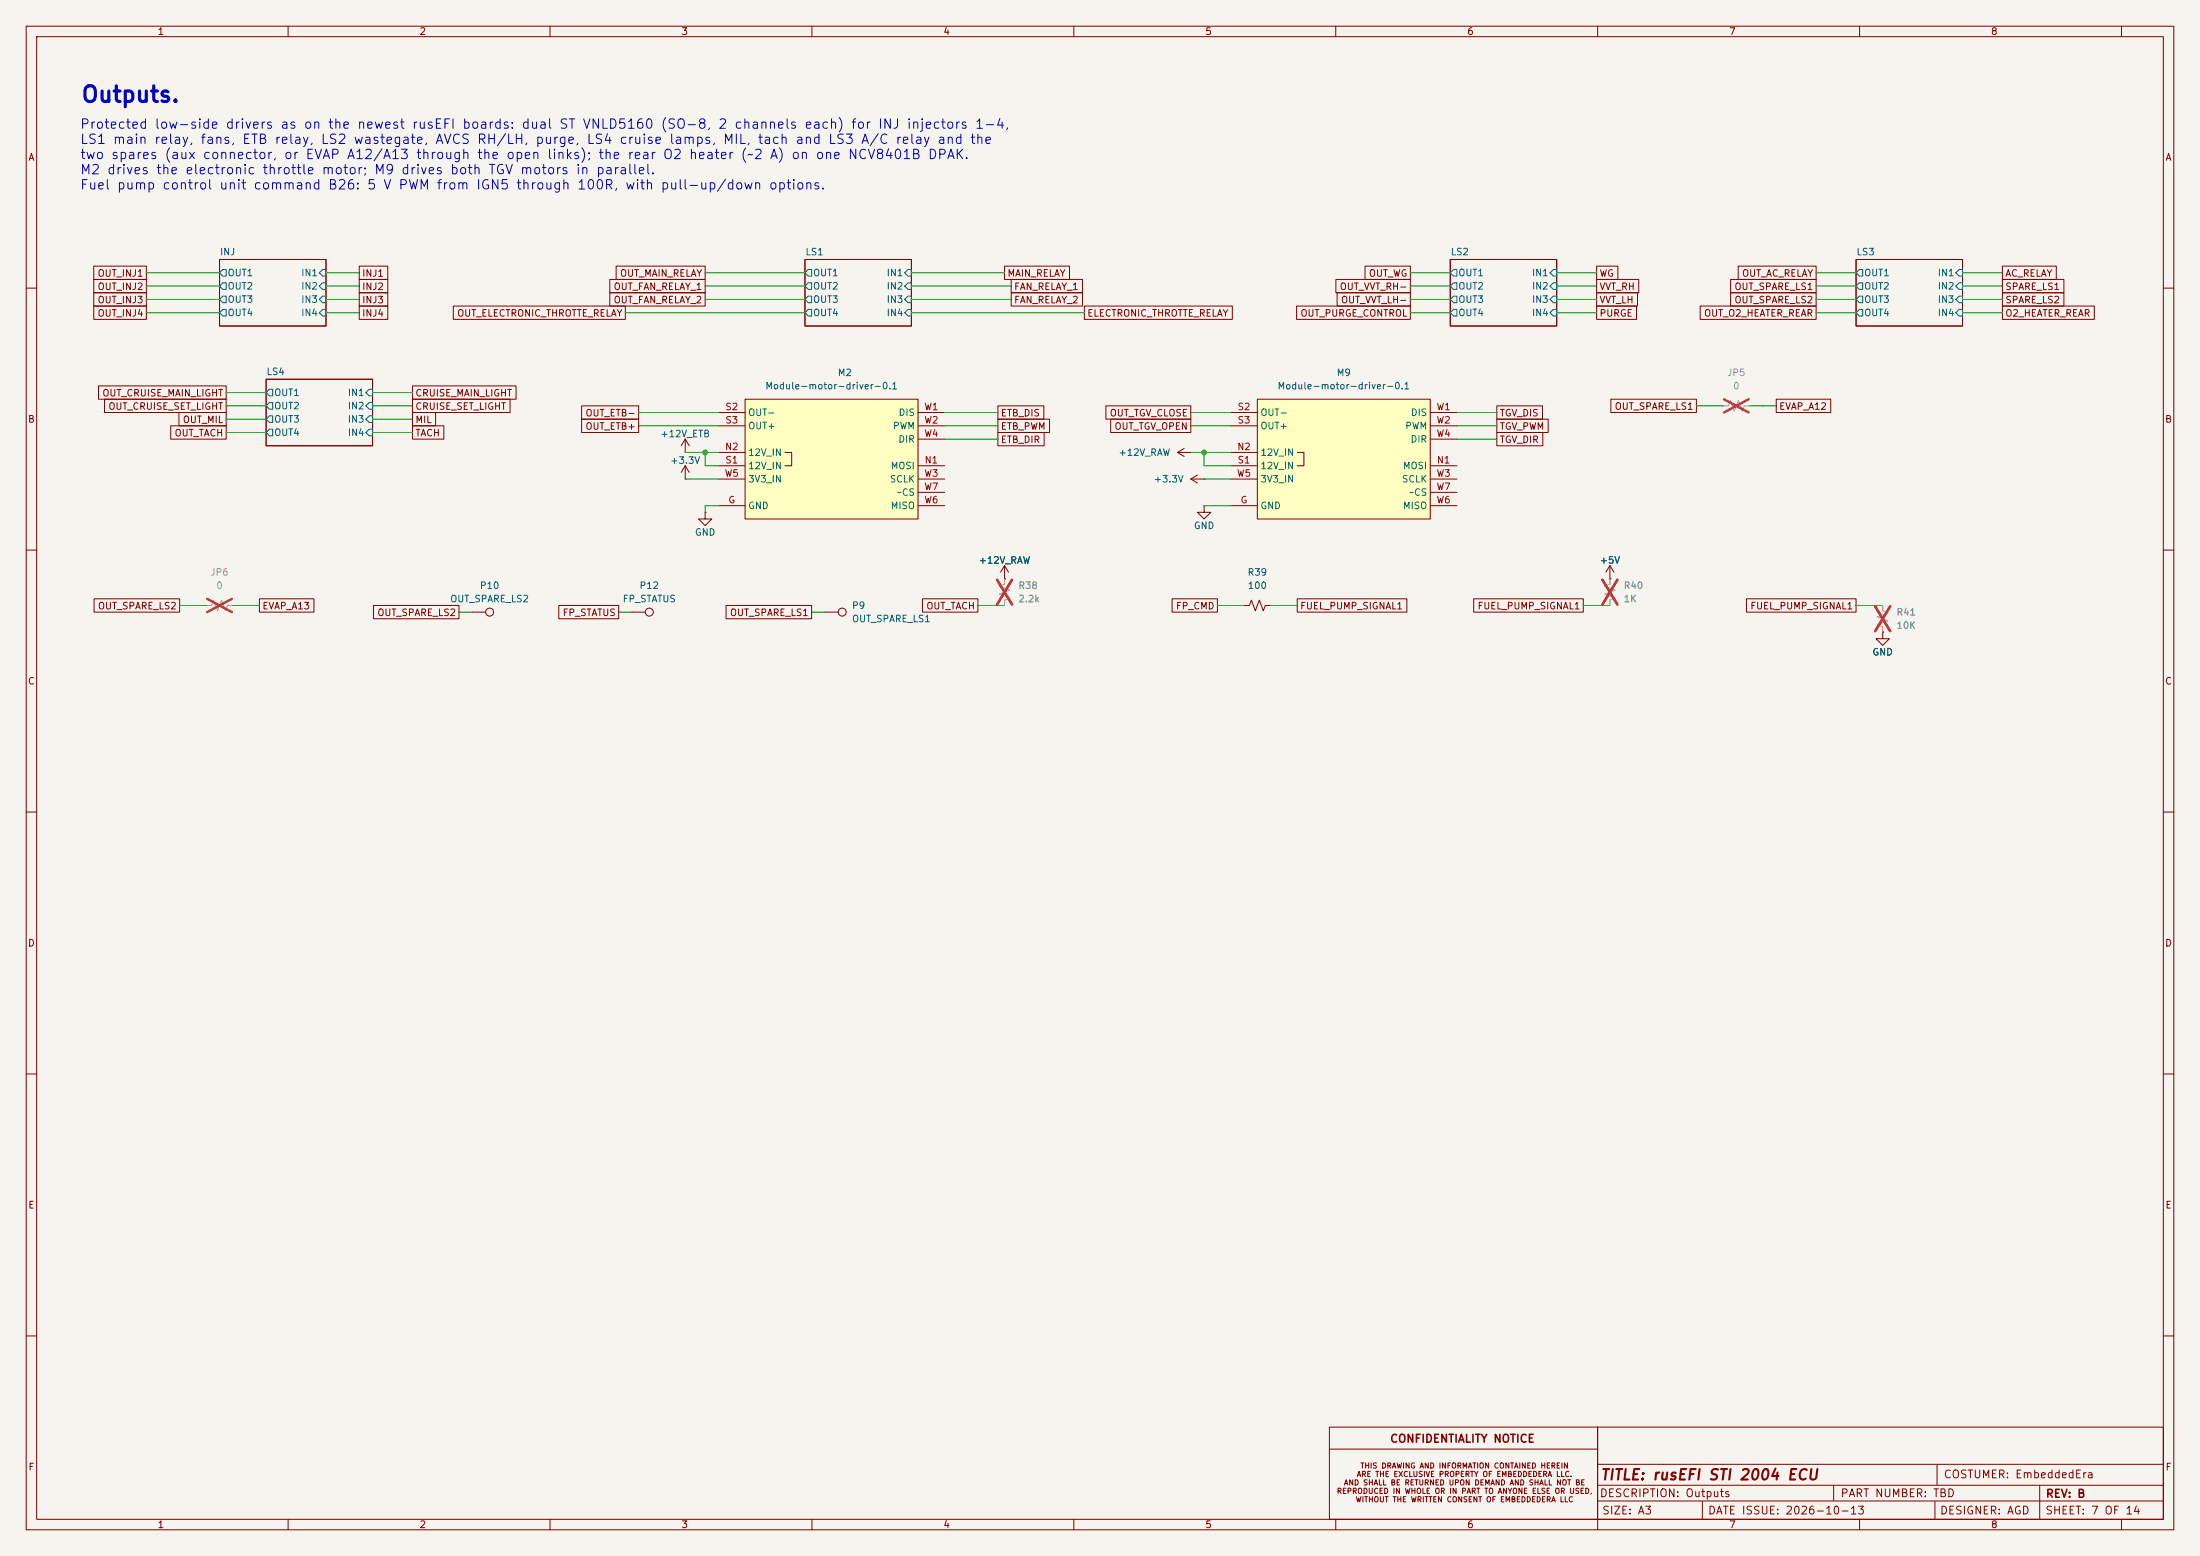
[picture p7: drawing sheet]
<svg xmlns="http://www.w3.org/2000/svg" width="420mm" height="297mm" viewBox="0 0 420 297" stroke-linecap="round" stroke-linejoin="round" font-family="sans-serif">
<path d="M0 0h420v297h-420z" fill="#f5f4ef" stroke="#f5f4ef" stroke-width=".19"/>
<g fill="none" stroke="#840000" stroke-width=".19">
<path d="M5 5h410v287h-410zM7 7h406v283h-406zM55 5v2M105 5v2M155 5v2M205 5v2M255 5v2M305 5v2M355 5v2M405 5v2M5 55h2M41.9 49.5h20.3v12.7h-20.3z"/>
<path d="M153.7 49.5h20.3v12.7h-20.3zM276.9 49.5h20.3v12.7h-20.3zM354.3 49.5h20.3v12.7h-20.3zM413 55h2M50.8 72.4h20.3v12.7h-20.3zM134.6 97.8v1.3h1.3l-1.3 1.2-1.3-1.2h1.3M134.6 97.8h.1M5 105h2M120.6 116.8h2.6M157.5 116.8h2.5M237.5 115.6h1l.4-1 .7 2 .8-2 .8 2 .4-1h1M307.3 110.5h.1"/>
<path d="M307.3 108l-.7 1.2M307.3 108l.8 1.2M307.3 108v2.5M413 105h2M359.4 120.7v1.2h1.3l-1.3 1.3-1.3-1.3h1.3M359.4 120.7h.1M5 155h2M413 155h2M5 205h2M413 205h2M5 255h2M413 255h2"/>
<path d="M253.8 272.4h51.2v17.6h-51.2zM253.8 276.6h51.2M305 272.4h108v17.6h-108zM305 279.5h108M369.8 279.6v3.8M55 290v2M105 290v2M155 290v2M205 290v2M255 290v2M305 286.5h108M305 283.5h108"/>
<path d="M305 290v2M325 286.6v3.4M350 283.6v2.8M355 290v2M369.4 286.6v3.4M389.4 283.6v6.4M405 290v2"/>
<circle cx="124" cy="116.8" r=".76"/>
<circle cx="160.8" cy="116.8" r=".76"/>
</g>
<g fill="none" stroke="#006464" stroke-width=".19">
<path d="M41.9 57.2l.6-.7h.7v1.3h-.7zM41.9 59.7l.6-.6h.7v1.2h-.7zM42.5 54h.7v1.2h-.7l-.6-.6zM42.5 51.4h.7v1.3h-.7l-.6-.6zM61.6 51.4h.6v1.3h-.6l-.6-.6zM61.6 54h.6v1.2h-.6l-.6-.6zM61.6 59.1h.6v1.2h-.6l-.6-.6zM61.6 56.5h.6v1.3h-.6l-.6-.6zM154.3 56.5h.6v1.3h-.6l-.6-.6zM154.3 54h.6v1.2h-.6l-.6-.6zM154.3 51.4h.6v1.3h-.6l-.6-.6zM154.3 59.1h.6v1.2h-.6l-.6-.6z"/>
<path d="M173.4 51.4h.6v1.3h-.6l-.7-.6zM173.4 54h.6v1.2h-.6l-.7-.6zM173.4 59.1h.6v1.2h-.6l-.7-.6zM173.4 56.5h.6v1.3h-.6l-.7-.6zM277.5 56.5h.6v1.3h-.6l-.6-.6zM277.5 54h.6v1.2h-.6l-.6-.6zM277.5 51.4h.6v1.3h-.6l-.6-.6zM277.5 59.1h.6v1.2h-.6l-.6-.6zM296.5 51.4h.7v1.3h-.7l-.6-.6zM296.5 54h.7v1.2h-.7l-.6-.6zM296.5 59.1h.7v1.2h-.7l-.6-.6zM296.5 56.5h.7v1.3h-.7l-.6-.6z"/>
<path d="M355 56.5h.6v1.3h-.6l-.7-.6zM355 54h.6v1.2h-.6l-.7-.6zM355 51.4h.6v1.3h-.6l-.7-.6zM355 59.1h.6v1.2h-.6l-.7-.6zM373.4 54.6l.6-.6h.6v1.2h-.6zM373.4 59.7l.6-.6h.6v1.2h-.6zM373.4 57.2l.6-.7h.6v1.3h-.6zM374 51.4h.6v1.3h-.6l-.6-.6zM51.4 76.8h.7v1.3h-.7l-.6-.6zM51.4 74.3h.7v1.3h-.7l-.6-.7zM70.5 74.3h.6v1.3h-.6l-.7-.7zM70.5 76.8h.6v1.3h-.6l-.7-.6z"/>
<path d="M50.8 80l.6-.6h.7v1.2h-.7zM51.4 81.9h.7v1.3h-.7l-.6-.6zM69.8 80l.7-.6h.6v1.2h-.6zM70.5 81.9h.6v1.3h-.6l-.7-.6z"/>
</g>
<path d="M328.9 77.5h1l.4-1 .8 2 .8-2 .7 2 .4-1h1M39.4 115.6h1l.4-1 .7 2 .8-2 .8 2 .3-1h1M191.8 110.5v1l-1 .4 2 .7-2 .8 2 .8-1 .4v1M307.3 110.5v1l-1 .4 2.1 .7-2.1 .8 2.1 .8-1.1 .4v1M359.4 115.6v1l1 .4-2 .7 2 .8-2 .8 1 .3v1.1" fill="none" stroke="#9c9b98" stroke-width=".19"/>
<path d="M329.1 76.2l4.7 2.5M333.8 76.2l-4.7 2.5M39.5 114.3l4.8 2.5M44.3 114.3l-4.8 2.5M190.3 110.7l2.9 4.7M193.2 110.7l-2.9 4.7M305.9 110.7l2.9 4.7M308.8 110.7l-2.9 4.7M358 115.7l2.8 4.8M360.8 115.7l-2.8 4.8" fill="none" stroke="#e12e31" stroke-width=".46"/>
<path d="M142.2 76.2h33.1v22.9h-33.1z" fill="#ffffc2"/>
<g fill="none" stroke="#840000" stroke-width=".19">
<path d="M137.2 78.7h5M142.2 76.2h33.1v22.9h-33.1zM175.3 78.7h5M130.8 91.4h.1M130.8 86.4h.1M130.8 88.9l-.8 1.3M130.8 88.9l.8 1.3M130.8 83.8v2.6M130.8 88.9v2.5M130.8 83.8l-.8 1.3M130.8 83.8l.8 1.3M137.2 96.5h5"/>
<path d="M137.2 88.9h5M137.2 86.4h5M137.2 81.3h5M137.2 91.4h5M149.9 86.4h1.2v2.5h-1.2M175.3 96.5h5M175.3 88.9h5M175.3 81.3h5M175.3 91.4h5M175.3 83.8h5M175.3 94h5"/>
</g>
<path d="M240 76.2h33v22.9h-33z" fill="#ffffc2"/>
<g fill="none" stroke="#840000" stroke-width=".19">
<path d="M17.9 50.8h10v2.5h-10zM17.9 58.4h10v2.6h-10zM17.9 55.9h10v2.5h-10zM17.9 53.3h10v2.6h-10zM68.6 53.3h5.4v2.6h-5.4zM68.6 58.4h5.4v2.6h-5.4zM68.6 55.9h5.4v2.5h-5.4zM68.6 50.8h5.4v2.5h-5.4zM86.5 58.4h32.9v2.6h-32.9zM116.4 53.3h18.2v2.6h-18.2zM116.4 55.9h18.2v2.5h-18.2zM117.6 50.8h17v2.5h-17z"/>
<path d="M191.8 50.8h12.4v2.5h-12.4zM193 55.9h13.7v2.5h-13.7zM193 53.3h13.7v2.6h-13.7zM207 58.4h28.3v2.6h-28.3zM247.5 58.4h21.7v2.6h-21.7zM255 53.3h14.2v2.6h-14.2zM255.3 55.9h13.9v2.5h-13.9zM260.6 50.8h8.6v2.5h-8.6zM304.8 55.9h7.8v2.5h-7.8zM304.8 50.8h4.1v2.5h-4.1zM304.8 53.3h8v2.6h-8zM304.8 58.4h7.6v2.6h-7.6z"/>
<path d="M324.6 58.4h22.1v2.6h-22.1zM330.4 55.9h16.3v2.5h-16.3zM330.4 53.3h16.3v2.6h-16.3zM331.8 50.8h14.9v2.5h-14.9zM382.3 53.3h11.7v2.6h-11.7zM382.3 50.8h10.3v2.5h-10.3zM382.3 55.9h11.7v2.5h-11.7zM382.3 58.4h17.5v2.6h-17.5zM18.8 73.7h24.4v2.5h-24.4zM20 76.2h23.2v2.5h-23.2zM34.2 78.7h9v2.6h-9zM78.7 78.7h4.5v2.6h-4.5z"/>
<path d="M78.7 76.2h18.7v2.5h-18.7zM78.7 73.7h19.8v2.5h-19.8zM111 77.5h10.9v2.5h-10.9zM190.5 77.5h8.8v2.5h-8.8zM211.1 77.5h16.2v2.5h-16.2zM234.9 78.7h5.1M240 76.2h33v22.9h-33zM273 78.7h5.1M285.7 77.5h8.8v2.5h-8.8zM307.5 76.2h16.3v2.5h-16.3zM339.1 76.2h10.4v2.5h-10.4zM32.6 81.3h10.6v2.5h-10.6z"/>
<path d="M78.7 81.3h6v2.5h-6zM111 80h10.9v2.6h-10.9zM190.5 80h9.9v2.6h-9.9zM190.5 82.5h8.8v2.6h-8.8zM212 80h15.3v2.6h-15.3zM224.8 86.4h2.5M224.8 86.4l1.3 .7M226.1 85.6l-1.3 .8M227.3 86.4h.1M227.3 91.4h2.6M227.3 91.4l1.3 .8M228.6 90.7l-1.3 .7"/>
<path d="M229.9 91.4h.1M229.9 96.5v1.3h1.2l-1.2 1.3-1.3-1.3h1.3M229.9 96.5h.1M234.9 96.5h5.1M234.9 88.9h5.1M234.9 86.4h5.1M234.9 81.3h5.1M234.9 91.4h5.1M247.6 86.4h1.3v2.5h-1.3M273 96.5h5.1M273 88.9h5.1M273 81.3h5.1"/>
<path d="M273 91.4h5.1M273 83.8h5.1M273 94h5.1M285.7 80h9.9v2.6h-9.9zM285.7 82.5h8.8v2.6h-8.8zM18 114.3h16.3v2.5h-16.3zM49.5 114.3h10.4v2.5h-10.4zM71.3 115.6h16.3v2.5h-16.3zM90.2 116.8h2.5M106.7 115.6h11.4v2.5h-11.4zM138.6 115.6h16.3v2.5h-16.3zM176.1 114.3h10.6v2.5h-10.6z"/>
<path d="M191.8 110.5h.1M191.8 108l-.8 1.2M191.8 108l.7 1.2M191.8 108v2.5M223.8 114.3h8.6v2.5h-8.6zM247.6 114.3h21v2.5h-21zM281.3 114.3h21v2.5h-21zM307.3 110.5h.1M333.4 114.3h20.9v2.5h-20.9zM359.4 120.7h.1"/>
<circle cx="93.5" cy="116.8" r=".76"/>
</g>
<g fill="none" stroke="#009600" stroke-width=".19">
<path d="M27.9 57.2h14M27.9 59.7h14M27.9 54.6h14M27.9 52.1h14M62.2 57.2h6.4M62.2 59.7h6.4M62.2 54.6h6.4M62.2 52.1h6.4M119.4 59.7h34.3M134.6 57.2h19.1M134.6 54.6h19.1M134.6 52.1h19.1"/>
<path d="M174 57.2h19M174 59.7h33M174 54.6h19M174 52.1h17.8M269.2 57.2h7.7M269.2 59.7h7.7M269.2 54.6h7.7M269.2 52.1h7.7M297.2 57.2h7.6M297.2 59.7h7.6M297.2 54.6h7.6M297.2 52.1h7.6"/>
<path d="M346.7 57.2h7.6M346.7 59.7h7.6M346.7 54.6h7.6M346.7 52.1h7.6M374.6 57.2h7.7M374.6 59.7h7.7M374.6 54.6h7.7M374.6 52.1h7.7M43.2 77.5h7.6M43.2 74.9h7.6M71.1 77.5h7.6M71.1 74.9h7.6"/>
<path d="M121.9 78.7h15.3M180.3 78.7h10.2M227.3 78.7h7.6M278.1 78.7h7.6M323.8 77.5h5.1M334 77.5h5.1M43.2 82.6h7.6M43.2 80h7.6M71.1 82.6h7.6M71.1 80h7.6M121.9 81.3h15.3M130.8 91.4h6.4"/>
<path d="M130.8 86.4h6.4M134.6 86.4v2.5h2.6M137.2 96.5h-2.6v1.3M180.3 81.3h10.2M180.3 83.8h10.2M227.3 81.3h7.6M227.3 86.4h7.6M229.9 96.5h5M229.9 91.4h5M229.9 86.4v2.5h5M278.1 81.3h7.6M278.1 83.8h7.6"/>
<path d="M34.3 115.6h5.1M44.4 115.6h5.1M87.6 116.8h2.6M118.1 116.8h2.5M154.9 116.8h2.6M186.7 115.6h5.1M232.4 115.6h5.1M242.6 115.6h5M302.3 115.6h5M354.3 115.6h5.1"/>
</g>
<path d="M191.8 110.5v1M191.8 114.6v1M307.3 110.5v1M307.3 114.6v1M359.4 115.6v1M359.4 119.6v1.1" fill="none" stroke="#9c9b98" stroke-width=".19"/>
<path d="M190.3 110.7l2.9 4.7M193.2 110.7l-2.9 4.7M305.9 110.7l2.9 4.7M308.8 110.7l-2.9 4.7M358 115.7l2.8 4.8M360.8 115.7l-2.8 4.8" fill="none" stroke="#e12e31" stroke-width=".46"/>
<g fill="#009600" stroke="#009600" stroke-width=".19">
<circle cx="229.9" cy="86.4" r=".46"/>
<circle cx="134.6" cy="86.4" r=".46"/>
</g>
<text font-size="3" fill="#0000c2" x="15.3" y="20.3">Outputs.</text>
<text font-size="2" fill="#840000" x="305.4" y="283">TITLE: rusEFI STI 2004 ECU</text>
<g font-size="1.8" fill="#0000c2">
<text x="15.2" y="25">Protected low-side drivers as on the newest rusEFI boards: dual ST VNLD5160 (SO-8, 2 channels each) for INJ injectors 1-4,</text>
<text x="15.2" y="27.9">LS1 main relay, fans, ETB relay, LS2 wastegate, AVCS RH/LH, purge, LS4 cruise lamps, MIL, tach and LS3 A/C relay and the</text>
<text x="15.2" y="30.8">two spares (aux connector, or EVAP A12/A13 through the open links); the rear O2 heater (~2 A) on one NCV8401B DPAK.</text>
<text x="15.2" y="33.7">M2 drives the electronic throttle motor; M9 drives both TGV motors in parallel.</text>
<text x="15.2" y="36.6">Fuel pump control unit command B26: 5 V PWM from IGN5 through 100R, with pull-up/down options.</text>
</g>
<g font-size="1.5" fill="#840000">
<text x="265.3" y="275.7">CONFIDENTIALITY NOTICE</text>
<text x="305.3" y="286.1">DESCRIPTION: Outputs</text>
<text x="351.3" y="286.1">PART NUMBER: TBD</text>
<text x="370.9" y="282.5">COSTUMER: EmbeddedEra</text>
<text x="390.4" y="286.2">REV: B</text>
<text x="305.7" y="289.4">SIZE: A3</text>
<text x="325.9" y="289.4">DATE ISSUE: 2026-10-13</text>
<text x="370.2" y="289.4">DESIGNER: AGD</text>
<text x="390.3" y="289.4">SHEET: 7 OF 14</text>
</g>
<g font-size="1.3" fill="#840000">
<text x="30" y="7">1</text>
<text x="80" y="7">2</text>
<text x="130" y="7">3</text>
<text x="180" y="7">4</text>
<text x="230" y="7">5</text>
<text x="280" y="7">6</text>
<text x="330" y="7">7</text>
<text x="380" y="7">8</text>
<text x="5.3" y="31">A</text>
<text x="413.3" y="31">A</text>
<text x="18.5" y="53.1">OUT_INJ1</text>
<text x="69" y="53.1">INJ1</text>
<text x="118.3" y="53.1">OUT_MAIN_RELAY</text>
<text x="192.2" y="53.1">MAIN_RELAY</text>
<text x="261.2" y="53.1">OUT_WG</text>
<text x="305.2" y="53.1">WG</text>
<text x="332.5" y="53.1">OUT_AC_RELAY</text>
<text x="382.7" y="53.1">AC_RELAY</text>
<text x="18.5" y="58.2">OUT_INJ3</text>
<text x="18.5" y="55.7">OUT_INJ2</text>
<text x="69" y="55.7">INJ2</text>
<text x="69" y="58.2">INJ3</text>
<text x="117" y="55.7">OUT_FAN_RELAY_1</text>
<text x="117" y="58.2">OUT_FAN_RELAY_2</text>
<text x="193.5" y="58.2">FAN_RELAY_2</text>
<text x="193.5" y="55.7">FAN_RELAY_1</text>
<text x="255.7" y="55.7">OUT_VVT_RH-</text>
<text x="255.9" y="58.2">OUT_VVT_LH-</text>
<text x="305.2" y="58.2">VVT_LH</text>
<text x="305.2" y="55.7">VVT_RH</text>
<text x="331" y="58.2">OUT_SPARE_LS2</text>
<text x="331" y="55.7">OUT_SPARE_LS1</text>
<text x="382.7" y="55.7">SPARE_LS1</text>
<text x="382.7" y="58.2">SPARE_LS2</text>
<text x="18.5" y="60.7">OUT_INJ4</text>
<text x="69" y="60.7">INJ4</text>
<text x="87.2" y="60.7">OUT_ELECTRONIC_THROTTE_RELAY</text>
<text x="207.5" y="60.7">ELECTRONIC_THROTTE_RELAY</text>
<text x="248.2" y="60.7">OUT_PURGE_CONTROL</text>
<text x="305.2" y="60.7">PURGE</text>
<text x="325.2" y="60.7">OUT_O2_HEATER_REAR</text>
<text x="382.7" y="60.7">O2_HEATER_REAR</text>
<text x="19.4" y="76">OUT_CRUISE_MAIN_LIGHT</text>
<text x="79.2" y="76">CRUISE_MAIN_LIGHT</text>
<text x="5.2" y="81">B</text>
<text x="20.6" y="78.5">OUT_CRUISE_SET_LIGHT</text>
<text x="33.2" y="83.6">OUT_TACH</text>
<text x="34.8" y="81.1">OUT_MIL</text>
<text x="79.2" y="83.6">TACH</text>
<text x="79.2" y="81.1">MIL</text>
<text x="79.2" y="78.5">CRUISE_SET_LIGHT</text>
<text x="111.7" y="79.8">OUT_ETB-</text>
<text x="111.7" y="82.3">OUT_ETB+</text>
<text x="190.9" y="82.3">ETB_PWM</text>
<text x="190.9" y="79.8">ETB_DIS</text>
<text x="211.7" y="79.8">OUT_TGV_CLOSE</text>
<text x="212.7" y="82.3">OUT_TGV_OPEN</text>
<text x="286.2" y="82.3">TGV_PWM</text>
<text x="286.2" y="79.8">TGV_DIS</text>
<text x="308.1" y="78.5">OUT_SPARE_LS1</text>
<text x="339.5" y="78.5">EVAP_A12</text>
<text x="413.2" y="81">B</text>
<text x="190.9" y="84.9">ETB_DIR</text>
<text x="286.2" y="84.9">TGV_DIR</text>
<text x="18.6" y="116.6">OUT_SPARE_LS2</text>
<text x="50" y="116.6">EVAP_A13</text>
<text x="71.9" y="117.9">OUT_SPARE_LS2</text>
<text x="107.3" y="117.9">FP_STATUS</text>
<text x="139.2" y="117.9">OUT_SPARE_LS1</text>
<text x="176.7" y="116.6">OUT_TACH</text>
<text x="224.4" y="116.6">FP_CMD</text>
<text x="248.1" y="116.6">FUEL_PUMP_SIGNAL1</text>
<text x="282" y="116.6">FUEL_PUMP_SIGNAL1</text>
<text x="334" y="116.6">FUEL_PUMP_SIGNAL1</text>
<text x="5.2" y="131">C</text>
<text x="413.2" y="131">C</text>
<text x="5.2" y="181">D</text>
<text x="413.2" y="181">D</text>
<text x="5.3" y="231">E</text>
<text x="413.3" y="231">E</text>
<text x="5.3" y="281">F</text>
<text x="413.3" y="281">F</text>
<text x="30" y="292">1</text>
<text x="80" y="292">2</text>
<text x="130" y="292">3</text>
<text x="180" y="292">4</text>
<text x="230" y="292">5</text>
<text x="280" y="292">6</text>
<text x="330" y="292">7</text>
<text x="380" y="292">8</text>
</g>
<g font-size="1.3" fill="#006464">
<text x="41.9" y="49">INJ</text>
<text x="43.3" y="53">OUT1</text>
<text x="57.4" y="53">IN1</text>
<text x="153.6" y="49">LS1</text>
<text x="155.1" y="53">OUT1</text>
<text x="169.2" y="53">IN1</text>
<text x="276.8" y="49">LS2</text>
<text x="278.3" y="53">OUT1</text>
<text x="292.3" y="53">IN1</text>
<text x="354.3" y="49">LS3</text>
<text x="355.8" y="53">OUT1</text>
<text x="369.8" y="53">IN1</text>
<text x="43.3" y="58.1">OUT3</text>
<text x="43.3" y="55.6">OUT2</text>
<text x="57.4" y="55.6">IN2</text>
<text x="57.4" y="58.1">IN3</text>
<text x="155.1" y="58.1">OUT3</text>
<text x="155.1" y="55.6">OUT2</text>
<text x="169.2" y="55.6">IN2</text>
<text x="169.2" y="58.1">IN3</text>
<text x="278.3" y="58.1">OUT3</text>
<text x="278.3" y="55.6">OUT2</text>
<text x="292.3" y="55.6">IN2</text>
<text x="292.3" y="58.1">IN3</text>
<text x="355.8" y="58.1">OUT3</text>
<text x="355.8" y="55.6">OUT2</text>
<text x="369.8" y="55.6">IN2</text>
<text x="369.8" y="58.1">IN3</text>
<text x="43.3" y="60.7">OUT4</text>
<text x="57.4" y="60.7">IN4</text>
<text x="155.1" y="60.7">OUT4</text>
<text x="169.2" y="60.7">IN4</text>
<text x="278.3" y="60.7">OUT4</text>
<text x="292.3" y="60.7">IN4</text>
<text x="355.8" y="60.7">OUT4</text>
<text x="369.8" y="60.7">IN4</text>
<text x="50.8" y="71.9">LS4</text>
<text x="52.2" y="75.9">OUT1</text>
<text x="66.3" y="75.9">IN1</text>
<text x="146" y="74.6">Module-motor-driver-0.1</text>
<text x="159.8" y="72.1">M2</text>
<text x="243.8" y="74.6">Module-motor-driver-0.1</text>
<text x="255.1" y="72.1">M9</text>
<text x="52.2" y="81">OUT3</text>
<text x="52.2" y="78.4">OUT2</text>
<text x="52.2" y="83.5">OUT4</text>
<text x="66.3" y="78.4">IN2</text>
<text x="66.3" y="83.5">IN4</text>
<text x="66.3" y="81">IN3</text>
<text x="126" y="83.8">+12V_ETB</text>
<text x="142.7" y="79.7">OUT-</text>
<text x="142.7" y="82.2">OUT+</text>
<text x="170.4" y="82.2">PWM</text>
<text x="171.4" y="79.7">DIS</text>
<text x="240.5" y="79.7">OUT-</text>
<text x="240.5" y="82.2">OUT+</text>
<text x="268.1" y="82.2">PWM</text>
<text x="269.2" y="79.7">DIS</text>
<text x="127.8" y="88.8">+3.3V</text>
<text x="142.7" y="87.3">12V_IN</text>
<text x="142.7" y="89.9">12V_IN</text>
<text x="169.9" y="89.9">MOSI</text>
<text x="171.4" y="84.8">DIR</text>
<text x="213.4" y="87.3">+12V_RAW</text>
<text x="240.5" y="87.3">12V_IN</text>
<text x="240.5" y="89.9">12V_IN</text>
<text x="267.7" y="89.9">MOSI</text>
<text x="269.2" y="84.8">DIR</text>
<text x="142.7" y="92.4">3V3_IN</text>
<text x="169.7" y="92.4">SCLK</text>
<text x="171.1" y="94.9">~CS</text>
<text x="220.1" y="92.4">+3.3V</text>
<text x="240.5" y="92.4">3V3_IN</text>
<text x="267.5" y="92.4">SCLK</text>
<text x="268.9" y="94.9">~CS</text>
<text x="142.7" y="97.5">GND</text>
<text x="169.9" y="97.5">MISO</text>
<text x="227.8" y="101.3">GND</text>
<text x="240.5" y="97.5">GND</text>
<text x="267.7" y="97.5">MISO</text>
<text x="132.6" y="102.6">GND</text>
<text x="186.7" y="107.9">+12V_RAW</text>
<text x="305.3" y="107.9">+5V</text>
<text x="91.5" y="112.7">P10</text>
<text x="122" y="112.7">P12</text>
<text x="238.1" y="110.2">R39</text>
<text x="238.1" y="112.7">100</text>
<text x="85.8" y="115.3">OUT_SPARE_LS2</text>
<text x="118.8" y="115.3">FP_STATUS</text>
<text x="162.5" y="116.5">P9</text>
<text x="162.5" y="119.1">OUT_SPARE_LS1</text>
<text x="357.3" y="125.4">GND</text>
</g>
<g font-size="1.3" fill="#939391">
<text x="329.6" y="72.1">JP5</text>
<text x="330.7" y="74.6">0</text>
<text x="40.1" y="110.2">JP6</text>
<text x="41.2" y="112.7">0</text>
<text x="194.3" y="112.7">R38</text>
<text x="309.9" y="112.7">R40</text>
<text x="194.3" y="115.3">2.2k</text>
<text x="309.9" y="115.3">1K</text>
<text x="361.9" y="117.8">R41</text>
<text x="361.9" y="120.3">10K</text>
</g>
<g font-size="1.3" fill="#a90000">
<text x="138.4" y="78.6">S2</text>
<text x="138.4" y="81.1">S3</text>
<text x="176.3" y="78.6">W1</text>
<text x="176.3" y="81.1">W2</text>
<text x="176.3" y="83.7">W4</text>
<text x="236.2" y="78.6">S2</text>
<text x="236.2" y="81.1">S3</text>
<text x="274.1" y="78.6">W1</text>
<text x="274.1" y="81.1">W2</text>
<text x="274.1" y="83.7">W4</text>
<text x="138.3" y="86.2">N2</text>
<text x="138.4" y="88.8">S1</text>
<text x="176.4" y="88.8">N1</text>
<text x="236.1" y="86.2">N2</text>
<text x="236.2" y="88.8">S1</text>
<text x="274.2" y="88.8">N1</text>
<text x="138.2" y="91.3">W5</text>
<text x="176.3" y="91.3">W3</text>
<text x="176.3" y="93.8">W7</text>
<text x="236" y="91.3">W5</text>
<text x="274.1" y="91.3">W3</text>
<text x="274.1" y="93.8">W7</text>
<text x="138.9" y="96.4">G</text>
<text x="176.3" y="96.4">W6</text>
<text x="236.7" y="96.4">G</text>
<text x="274.1" y="96.4">W6</text>
</g>
<g font-size="1" fill="#840000">
<text x="259.6" y="280.5">THIS DRAWING AND INFORMATION CONTAINED HEREIN</text>
<text x="255.1" y="285.4">REPRODUCED IN WHOLE OR IN PART TO ANYONE ELSE OR USED,</text>
<text x="256.5" y="283.8">AND SHALL BE RETURNED UPON DEMAND AND SHALL NOT BE</text>
<text x="258.7" y="287">WITHOUT THE WRITTEN CONSENT OF EMBEDDEDERA LLC</text>
<text x="258.9" y="282.1">ARE THE EXCLUSIVE PROPERTY OF EMBEDDEDERA LLC.</text>
</g>
</svg>
